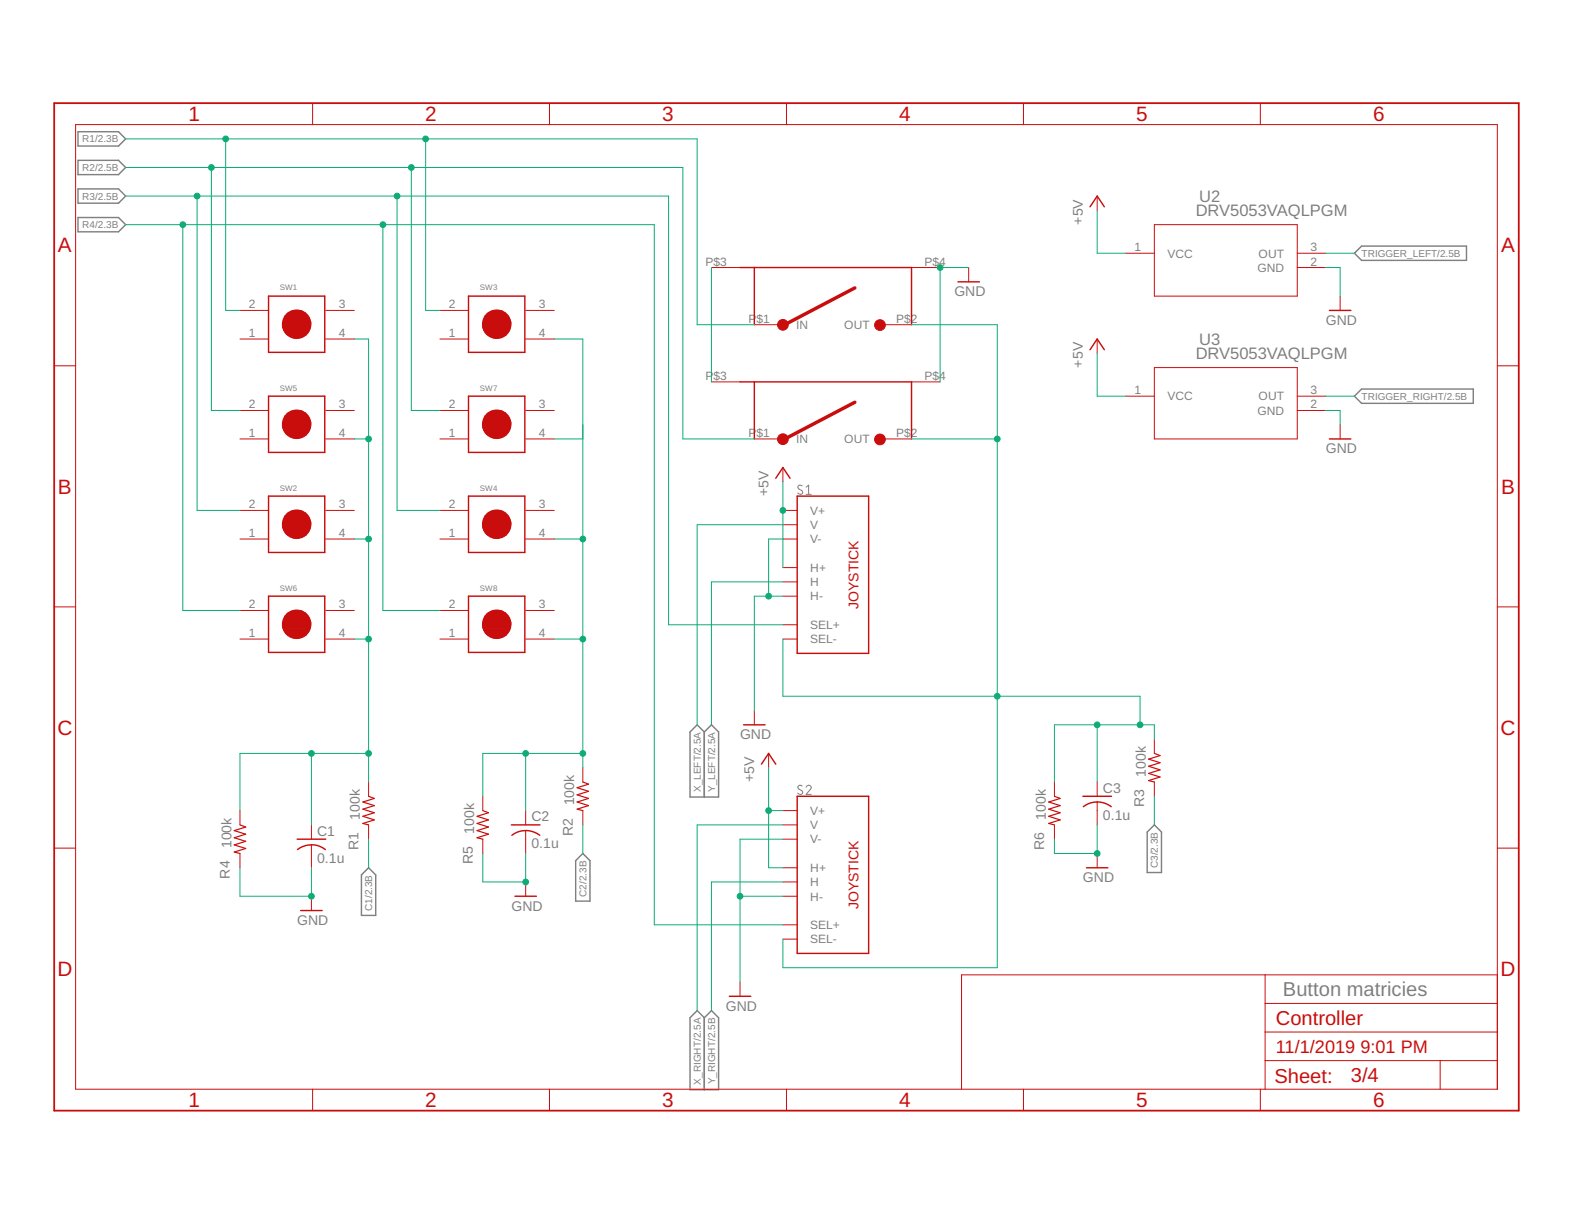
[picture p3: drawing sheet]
<svg xmlns="http://www.w3.org/2000/svg" width="279mm" height="216mm" viewBox="0 0 279 216" stroke-linecap="round" stroke-linejoin="round" font-family="sans-serif">
<path d="M142.6 86.3h-.2a.38 .38 0 0 0-.5 .1 .38 .38 0 0 0 .1 .5l.5 .3a.41 .41 0 0 1 0 .6 .41 .41 0 0 1-.6-.1l-.1-.1M143.3 86.6l.4-.4v1.6M143.3 87.8h.9M142.6 139.7l-.2-.1a.38 .38 0 0 0-.5 .1 .38 .38 0 0 0 .1 .5l.5 .3a.41 .41 0 0 1 0 .6 .41 .41 0 0 1-.6 0l-.1-.2M143.3 139.9a.44 .44 0 0 1 .6-.3 .44 .44 0 0 1 .1 .7l-.7 .9h.9" fill="none" stroke="#808080" stroke-width=".18"/>
<g fill="none" stroke="#808080" stroke-width=".25">
<path d="M13.9 23.4h7.2l1.2 1.3-1.2 1.3h-7.2zM13.9 28.5h7.2l1.2 1.3-1.2 1.2h-7.2zM13.9 33.6h7.2l1.2 1.2-1.2 1.3h-7.2zM13.9 38.7h7.2l1.2 1.2-1.2 1.3h-7.2zM240.7 45l1.3-1.3h18.6v2.6h-18.6zM240.7 70.4l1.3-1.3h19.9v2.6h-19.9zM122.6 130.1l1.3-1.3 1.3 1.3 1.2-1.3 1.3 1.3v11.5h-5.1zM125.2 130.1v11.5M65.5 154.2l1.3 1.3v7.2h-2.6v-7.2zM102.3 152.9l1.3-1.2 1.3 1.2v7.2h-2.6zM205.2 146.6l1.2 1.2v7.2h-2.5v-7.2zM122.6 180.8l1.3-1.2 1.3 1.2 1.2-1.2 1.3 1.2v12.8h-5.1z"/>
<path d="M125.2 180.8v12.8"/>
</g>
<g fill="none" stroke="#c90d0c" stroke-width=".18">
<path d="M55.6 18.3v3.8M97.7 18.3v3.8M139.8 18.3v3.8M181.9 18.3v3.8M224 18.3v3.8M13.4 22.1h252.7v171.4h-252.7zM195 34.8v2.6M205.2 39.9h25.4v12.7h-25.4zM42.7 55.2h5M57.9 55.2h5.1M78.2 55.2h5.1M93.4 55.2h5.1"/>
<path d="M126.4 47.5h5.1M134.1 57.7h5M156.9 57.7h5.1M162 47.5h5.1M172.2 47.5v2.6M200.1 45h5.1M230.6 47.5h5M230.6 45h5M238.2 52.6v2.6M9.6 65h3.8M42.7 60.2h5M42.7 72.9h5"/>
<path d="M42.7 78h5M57.9 60.2h5.1M57.9 72.9h5.1M57.9 78h5.1M78.2 60.2h5.1M78.2 72.9h5.1M78.2 78h5.1M93.4 60.2h5.1M93.4 72.9h5.1M93.4 78h5.1M126.4 67.9h5.1M134.1 78h5"/>
<path d="M156.9 78h5.1M162 67.9h5.1M195 60.2v2.6M200.1 70.4h5.1M205.2 65.3h25.4v12.7h-25.4zM230.6 72.9h5M230.6 70.4h5M238.2 75.5v2.5M266.1 65h3.8M42.7 90.7h5M42.7 95.8h5M57.9 90.7h5.1"/>
<path d="M57.9 95.8h5.1M78.2 90.7h5.1M78.2 95.8h5.1M93.4 90.7h5.1M93.4 95.8h5.1M139.1 90.7h2.6M139.1 95.8h2.6M139.1 93.2h2.6M139.1 83.1v2.5M9.6 107.8h3.8M42.7 108.5h5M42.7 113.6h5"/>
<path d="M57.9 108.5h5.1M57.9 113.6h5.1M78.2 108.5h5.1M78.2 113.6h5.1M93.4 108.5h5.1M93.4 113.6h5.1M139.1 113.6h2.6M139.1 100.9h2.6M139.1 103.4h2.6M139.1 105.9h2.6M139.1 111h2.6M266.1 107.8h3.8"/>
<path d="M65.5 139v2.5M103.6 136.4v2.6M134.1 126.3v2.5M136.6 133.9v2.5M187.4 139v2.5M195 139v2.5M205.2 131.3v2.6M205.2 139v2.5M9.6 150.7h3.8M42.7 144v2.6M42.7 151.7v2.5M55.4 146.6v2.5"/>
<path d="M55.4 150.1v4.1M55.4 159.3v2.5M65.5 146.6v2.5M85.8 141.5v2.5M85.8 149.1v2.6M93.4 144v2.6M93.4 147.6v4.1M93.4 156.7v2.6M103.6 144v2.6M139.1 144h2.6M139.1 146.6h2.6M139.1 149.1h2.6"/>
<path d="M139.1 154.2h2.6M139.1 156.7h2.6M139.1 159.3h2.6M187.4 146.6v2.5M195 142.5v4.1M195 151.7v2.5M266.1 150.7h3.8M131.5 174.5v2.5M139.1 164.3h2.6M139.1 166.9h2.6M224.9 173.2v20.3M224.9 178.3h41.2"/>
<path d="M266.1 173.2h-95.2v20.3M55.6 193.5v3.9M97.7 193.5v3.9M139.8 193.5v3.9M181.9 193.5v3.9M224 193.5v3.9M224.9 188.5h41.2M224.9 183.4h41.2M256 188.5v5"/>
</g>
<path d="M9.6 18.3h260.3v179.1h-260.3z" fill="none" stroke="#c90d0c" stroke-width=".32"/>
<g fill="none" stroke="#c90d0c" stroke-width=".25">
<path d="M193.7 36.7l1.3-1.9 1.3 1.9M47.7 52.6h10v10h-10zM83.3 52.6h10v10h-10zM131.5 47.5h30.5v10.2M134.1 47.5v10.2M170.3 50.1h3.8M236.3 55.2h3.8M47.7 70.4h10v10h-10zM83.3 70.4h10v10h-10zM131.5 67.9h30.5v10.1M134.1 67.9v10.1M193.7 62.1l1.3-1.9 1.3 1.9"/>
<path d="M236.3 78h3.8M47.7 88.2h10v10h-10zM83.3 88.2h10v10h-10zM137.9 85l1.2-1.9 1.3 1.9M141.7 88.2h12.7v27.9h-12.7zM47.7 105.9h10v10h-10zM83.3 105.9h10v10h-10zM132.2 128.8h3.8M135.3 135.8l1.3-1.9 1.3 1.9M52.8 149.1h5.1M55.4 150.1a3.8 3.8 0 0 1 2.4 .9M55.4 150.1a3.9 3.9 0 0 0-2.5 .9"/>
<path d="M90.9 146.6h5.1M91.5 159.3h3.8M93.4 147.6h.6a4.2 4.2 0 0 1 1.9 .8M93.4 147.6a3.9 3.9 0 0 0-2.4 .8M141.7 141.5h12.7v27.9h-12.7zM192.5 141.5h5M192.6 143.3a4 4 0 0 1 4.9 0M193.1 154.2h3.8M53.4 161.8h3.9M129.6 177h3.8"/>
<circle cx="52.7" cy="57.6" r="2.5"/>
<circle cx="88.3" cy="57.6" r="2.5"/>
<circle cx="52.7" cy="75.4" r="2.5"/>
<circle cx="88.3" cy="75.4" r="2.5"/>
<circle cx="52.7" cy="93.2" r="2.5"/>
<circle cx="88.3" cy="93.2" r="2.5"/>
<circle cx="52.7" cy="110.9" r="2.5"/>
<circle cx="88.3" cy="110.9" r="2.5"/>
</g>
<g fill="#c90d0c" stroke="#c90d0c" stroke-width=".18">
<path d="M51.2 56.1h3.6v1.6h-3.6z"/>
<path d="M51.2 55.5h3v.9h-3z"/>
<path d="M54.2 55.7h.2v.6h-.2z"/>
<path d="M54.3 55.9h.3v.3h-.3z"/>
<path d="M51.6 55.4h2.3v.2h-2.3z"/>
<path d="M51.9 55.3h1.5v.2h-1.5z"/>
<path d="M51.7 55.3h.3v.2h-.3z"/>
<path d="M52.4 55.2h.9v.2h-.9z"/>
<path d="M52.2 55.2l.2 .1z"/>
<path d="M53.4 55.2h.3v.3h-.3z"/>
<path d="M51 55.7h.4v2.2h-.4z"/>
<path d="M50.2 57.6h4.9v.7h-4.9z"/>
<path d="M51.1 58.3h3.3v1.2h-3.3z"/>
<path d="M54.4 58.2h.3v1h-.3z"/>
<path d="M54.6 58.2h.3v.5h-.3z"/>
<path d="M54.9 58.3l.1 .2z"/>
<path d="M54.2 58.7h.6v.3h-.6z"/>
<path d="M54.3 59.2l.3 .1z"/>
<path d="M51.3 59.4h2.9v.2h-2.9z"/>
<path d="M51.7 59.5h2.3v.3h-2.3z"/>
<path d="M51.9 59.7h1.6v.2h-1.6z"/>
<path d="M51.2 59.4l.2 .1z"/>
<path d="M51.3 59.5h.1v.1h-.1z"/>
<path d="M51.5 59.5h.4v.3h-.4z"/>
<path d="M51.8 59.8h.1z"/>
<path d="M51.8 59.8l.1 .1z"/>
<path d="M52.2 59.9l1.1 .1z"/>
<path d="M53.4 59.8h.3z"/>
<path d="M53.4 59.8l.2 .1z"/>
<path d="M53.9 59.6h.2v.1h-.2z"/>
<path d="M50.7 58.3h.4v.7h-.4z"/>
<path d="M50.4 58.3h.9v.3h-.9z"/>
<path d="M50.6 58.6h.1v.2h-.1z"/>
<path d="M50.5 58.7h.3z"/>
<path d="M50.5 58.6h.2v.2h-.2z"/>
<path d="M50.9 58.9h.3v.5h-.3z"/>
<path d="M50.7 58.8h.4v.4h-.4z"/>
<path d="M54.5 57.1h.7v.5h-.7z"/>
<path d="M54.5 56.4h.4v.6h-.4z"/>
<path d="M54.7 56.7h.3v.7h-.3z"/>
<path d="M50.9 55.9v1.7z"/>
<path d="M50.9 55.9h.5v1.9h-.5z"/>
<path d="M50.6 56.1h.6v1.5h-.6z"/>
<path d="M50.5 56.8h.2v1h-.2z"/>
<path d="M50.4 56.9l.1 .8z"/>
<path d="M50.3 57.1h.2v.7h-.2z"/>
<path d="M50.6 56.4v.6z"/>
<path d="M50.5 56.5l.1 .5z"/>
<path d="M51.5 55.5h.2v.1h-.2z"/>
<path d="M52.1 59.9h1v.1h-1z"/>
<path d="M53.4 59.7h.3v.2h-.3z"/>
<path d="M51.2 91.7h3.6v1.5h-3.6z"/>
<path d="M51.2 91.1h3v.8h-3z"/>
<path d="M54.2 91.2h.2v.6h-.2z"/>
<path d="M54.3 91.5h.3v.3h-.3z"/>
<path d="M51.6 91h2.3v.2h-2.3z"/>
<path d="M51.9 90.8h1.5v.2h-1.5z"/>
<path d="M51.7 90.8h.3v.2h-.3z"/>
<path d="M52.4 90.8h.9v.1h-.9z"/>
<path d="M52.2 90.8h.2z"/>
<path d="M53.4 90.8h.3v.3h-.3z"/>
<path d="M51 91.3h.4v2.1h-.4z"/>
<path d="M50.2 93.1h4.9v.8h-4.9z"/>
<path d="M51.1 93.9h3.3v1.2h-3.3z"/>
<path d="M54.4 93.7h.3v1h-.3z"/>
<path d="M54.6 93.7h.3v.6h-.3z"/>
<path d="M54.9 93.9l.1 .1z"/>
<path d="M54.2 94.3h.6v.2h-.6z"/>
<path d="M54.3 94.7l.3 .1z"/>
<path d="M51.3 95h2.9v.2h-2.9z"/>
<path d="M51.7 95.1h2.3v.2h-2.3z"/>
<path d="M51.9 95.3h1.6v.2h-1.6z"/>
<path d="M51.2 95l.2 .1z"/>
<path d="M51.3 95h.1v.1h-.1z"/>
<path d="M51.5 95.1h.4v.3h-.4z"/>
<path d="M51.8 95.3l.1 .1z"/>
<path d="M51.8 95.4h.1z"/>
<path d="M52.2 95.4l1.1 .1z"/>
<path d="M53.4 95.3l.3 .1z"/>
<path d="M53.4 95.4h.2z"/>
<path d="M53.9 95.1h.2v.1h-.2z"/>
<path d="M50.7 93.9h.4v.7h-.4z"/>
<path d="M50.4 93.8h.9v.4h-.9z"/>
<path d="M50.6 94.2h.1v.2h-.1z"/>
<path d="M50.5 94.2h.3z"/>
<path d="M50.5 94.1h.2v.2h-.2z"/>
<path d="M50.9 94.4h.3v.6h-.3z"/>
<path d="M50.7 94.4h.4v.3h-.4z"/>
<path d="M54.5 92.7h.7v.5h-.7z"/>
<path d="M54.5 91.9h.4v.6h-.4z"/>
<path d="M54.7 92.3h.3v.7h-.3z"/>
<path d="M50.9 91.5v1.7z"/>
<path d="M50.9 91.5h.5v1.8h-.5z"/>
<path d="M50.6 91.7h.6v1.5h-.6z"/>
<path d="M50.5 92.3h.2v1h-.2z"/>
<path d="M50.4 92.4l.1 .8z"/>
<path d="M50.3 92.6h.2v.8h-.2z"/>
<path d="M50.6 91.9v.7z"/>
<path d="M50.5 92.1l.1 .4z"/>
<path d="M51.5 91h.2v.2h-.2z"/>
<path d="M52.1 95.4h1v.2h-1z"/>
<path d="M53.4 95.3h.3v.1h-.3z"/>
<path d="M86.8 56.1h3.5v1.6h-3.5z"/>
<path d="M86.8 55.5h3v.9h-3z"/>
<path d="M89.7 55.7h.2v.6h-.2z"/>
<path d="M89.8 55.9h.3v.3h-.3z"/>
<path d="M87.2 55.4h2.3v.2h-2.3z"/>
<path d="M87.5 55.3h1.4v.2h-1.4z"/>
<path d="M87.3 55.3h.3v.2h-.3z"/>
<path d="M88 55.2h.8v.2h-.8z"/>
<path d="M87.8 55.2l.2 .1z"/>
<path d="M88.9 55.2h.4v.3h-.4z"/>
<path d="M86.6 55.7h.3v2.2h-.3z"/>
<path d="M85.8 57.6h4.9v.7h-4.9z"/>
<path d="M86.7 58.3h3.3v1.2h-3.3z"/>
<path d="M89.9 58.2h.3v1h-.3z"/>
<path d="M90.1 58.2h.4v.5h-.4z"/>
<path d="M90.5 58.3l.1 .2z"/>
<path d="M89.7 58.7h.7v.3h-.7z"/>
<path d="M89.8 59.2l.3 .1z"/>
<path d="M86.9 59.4h2.8v.2h-2.8z"/>
<path d="M87.3 59.5h2.2v.3h-2.2z"/>
<path d="M87.5 59.7h1.5v.2h-1.5z"/>
<path d="M86.8 59.4l.2 .1z"/>
<path d="M86.8 59.5h.2v.1h-.2z"/>
<path d="M87 59.5h.4v.3h-.4z"/>
<path d="M87.3 59.8h.2z"/>
<path d="M87.4 59.8l.1 .1z"/>
<path d="M87.8 59.9l1.1 .1z"/>
<path d="M89 59.8h.3z"/>
<path d="M88.9 59.8l.2 .1z"/>
<path d="M89.5 59.6h.1v.1h-.1z"/>
<path d="M86.2 58.3h.5v.7h-.5z"/>
<path d="M86 58.3h.9v.3h-.9z"/>
<path d="M86.2 58.6h.1v.2h-.1z"/>
<path d="M86 58.7h.3z"/>
<path d="M86 58.6h.3v.2h-.3z"/>
<path d="M86.4 58.9h.4v.5h-.4z"/>
<path d="M86.2 58.8h.5v.4h-.5z"/>
<path d="M90.1 57.1h.7v.5h-.7z"/>
<path d="M90.1 56.4h.4v.6h-.4z"/>
<path d="M90.2 56.7h.4v.7h-.4z"/>
<path d="M86.4 55.9l.1 1.7z"/>
<path d="M86.4 55.9h.6v1.9h-.6z"/>
<path d="M86.2 56.1h.5v1.5h-.5z"/>
<path d="M86 56.8h.3v1h-.3z"/>
<path d="M85.9 56.9l.1 .8z"/>
<path d="M85.9 57.1h.2v.7h-.2z"/>
<path d="M86.1 56.4l.1 .6z"/>
<path d="M86.1 56.5v.5z"/>
<path d="M87.1 55.5h.2v.1h-.2z"/>
<path d="M87.7 59.9h1v.1h-1z"/>
<path d="M89 59.7h.3v.2h-.3z"/>
<path d="M86.8 91.7h3.5v1.5h-3.5z"/>
<path d="M86.8 91.1h3v.8h-3z"/>
<path d="M89.7 91.2h.2v.6h-.2z"/>
<path d="M89.8 91.5h.3v.3h-.3z"/>
<path d="M87.2 91h2.3v.2h-2.3z"/>
<path d="M87.5 90.8h1.4v.2h-1.4z"/>
<path d="M87.3 90.8h.3v.2h-.3z"/>
<path d="M88 90.8h.8v.1h-.8z"/>
<path d="M87.8 90.8h.2z"/>
<path d="M88.9 90.8h.4v.3h-.4z"/>
<path d="M86.6 91.3h.3v2.1h-.3z"/>
<path d="M85.8 93.1h4.9v.8h-4.9z"/>
<path d="M86.7 93.9h3.3v1.2h-3.3z"/>
<path d="M89.9 93.7h.3v1h-.3z"/>
<path d="M90.1 93.7h.4v.6h-.4z"/>
<path d="M90.5 93.9l.1 .1z"/>
<path d="M89.7 94.3h.7v.2h-.7z"/>
<path d="M89.8 94.7l.3 .1z"/>
<path d="M86.9 95h2.8v.2h-2.8z"/>
<path d="M87.3 95.1h2.2v.2h-2.2z"/>
<path d="M87.5 95.3h1.5v.2h-1.5z"/>
<path d="M86.8 95l.2 .1z"/>
<path d="M86.8 95h.2v.1h-.2z"/>
<path d="M87 95.1h.4v.3h-.4z"/>
<path d="M87.3 95.3l.2 .1z"/>
<path d="M87.4 95.4h.1z"/>
<path d="M87.8 95.4l1.1 .1z"/>
<path d="M89 95.3l.3 .1z"/>
<path d="M88.9 95.4h.2z"/>
<path d="M89.5 95.1h.1v.1h-.1z"/>
<path d="M86.2 93.9h.5v.7h-.5z"/>
<path d="M86 93.8h.9v.4h-.9z"/>
<path d="M86.2 94.2h.1v.2h-.1z"/>
<path d="M86 94.2h.3z"/>
<path d="M86 94.1h.3v.2h-.3z"/>
<path d="M86.4 94.4h.4v.6h-.4z"/>
<path d="M86.2 94.4h.5v.3h-.5z"/>
<path d="M90.1 92.7h.7v.5h-.7z"/>
<path d="M90.1 91.9h.4v.6h-.4z"/>
<path d="M90.2 92.3h.4v.7h-.4z"/>
<path d="M86.4 91.5l.1 1.7z"/>
<path d="M86.4 91.5h.6v1.8h-.6z"/>
<path d="M86.2 91.7h.5v1.5h-.5z"/>
<path d="M86 92.3h.3v1h-.3z"/>
<path d="M85.9 92.4l.1 .8z"/>
<path d="M85.9 92.6h.2v.8h-.2z"/>
<path d="M86.1 91.9l.1 .7z"/>
<path d="M86.1 92.1v.4z"/>
<path d="M87.1 91h.2v.2h-.2z"/>
<path d="M87.7 95.4h1v.2h-1z"/>
<path d="M89 95.3h.3v.1h-.3z"/>
<path d="M51.2 73.9h3.6v1.6h-3.6z"/>
<path d="M51.2 73.3h3v.8h-3z"/>
<path d="M54.2 73.4h.2v.6h-.2z"/>
<path d="M54.3 73.7h.3v.3h-.3z"/>
<path d="M51.6 73.2h2.3v.2h-2.3z"/>
<path d="M51.9 73.1h1.5v.1h-1.5z"/>
<path d="M51.7 73.1h.3v.1h-.3z"/>
<path d="M52.4 73h.9v.2h-.9z"/>
<path d="M52.2 73l.2 .1z"/>
<path d="M53.4 73h.3v.3h-.3z"/>
<path d="M51 73.5h.4v2.1h-.4z"/>
<path d="M50.2 75.4h4.9v.7h-4.9z"/>
<path d="M51.1 76.1h3.3v1.2h-3.3z"/>
<path d="M54.4 75.9h.3v1.1h-.3z"/>
<path d="M54.6 76h.3v.5h-.3z"/>
<path d="M54.9 76.1l.1 .1z"/>
<path d="M54.2 76.5h.6v.3h-.6z"/>
<path d="M54.3 76.9l.3 .1z"/>
<path d="M51.3 77.2h2.9v.2h-2.9z"/>
<path d="M51.7 77.3h2.3v.3h-2.3z"/>
<path d="M51.9 77.5h1.6v.2h-1.6z"/>
<path d="M51.2 77.2l.2 .1z"/>
<path d="M51.3 77.2h.1v.2h-.1z"/>
<path d="M51.5 77.3h.4v.3h-.4z"/>
<path d="M51.8 77.5l.1 .1z"/>
<path d="M51.8 77.6l.1 .1z"/>
<path d="M52.2 77.7l1.1 .1z"/>
<path d="M53.4 77.6h.3z"/>
<path d="M53.4 77.6h.2z"/>
<path d="M53.9 77.3h.2v.2h-.2z"/>
<path d="M50.7 76.1h.4v.7h-.4z"/>
<path d="M50.4 76h.9v.4h-.9z"/>
<path d="M50.6 76.4h.1v.2h-.1z"/>
<path d="M50.5 76.4l.3 .1z"/>
<path d="M50.5 76.3h.2v.3h-.2z"/>
<path d="M50.9 76.7h.3v.5h-.3z"/>
<path d="M50.7 76.6h.4v.3h-.4z"/>
<path d="M54.5 74.9h.7v.5h-.7z"/>
<path d="M54.5 74.1h.4v.6h-.4z"/>
<path d="M54.7 74.5h.3v.7h-.3z"/>
<path d="M50.9 73.7v1.7z"/>
<path d="M50.9 73.7h.5v1.9h-.5z"/>
<path d="M50.6 73.9h.6v1.5h-.6z"/>
<path d="M50.5 74.5h.2v1.1h-.2z"/>
<path d="M50.4 74.7l.1 .8z"/>
<path d="M50.3 74.9h.2v.7h-.2z"/>
<path d="M50.6 74.2v.6z"/>
<path d="M50.5 74.3l.1 .4z"/>
<path d="M51.5 73.2h.2v.2h-.2z"/>
<path d="M52.1 77.7h1v.1h-1z"/>
<path d="M53.4 77.5h.3v.2h-.3z"/>
<path d="M51.2 109.4h3.6v1.6h-3.6z"/>
<path d="M51.2 108.8h3v.9h-3z"/>
<path d="M54.2 109h.2v.6h-.2z"/>
<path d="M54.3 109.2h.3v.3h-.3z"/>
<path d="M51.6 108.7h2.3v.2h-2.3z"/>
<path d="M51.9 108.6h1.5v.2h-1.5z"/>
<path d="M51.7 108.6h.3v.2h-.3z"/>
<path d="M52.4 108.5h.9v.2h-.9z"/>
<path d="M52.2 108.5l.2 .1z"/>
<path d="M53.4 108.6h.3v.3h-.3z"/>
<path d="M51 109h.4v2.2h-.4z"/>
<path d="M50.2 110.9h4.9v.7h-4.9z"/>
<path d="M51.1 111.6h3.3v1.3h-3.3z"/>
<path d="M54.4 111.5h.3v1h-.3z"/>
<path d="M54.6 111.5h.3v.6h-.3z"/>
<path d="M54.9 111.6l.1 .2z"/>
<path d="M54.2 112.1h.6v.2h-.6z"/>
<path d="M54.3 112.5l.3 .1z"/>
<path d="M51.3 112.7h2.9v.2h-2.9z"/>
<path d="M51.7 112.8h2.3v.3h-2.3z"/>
<path d="M51.9 113.1h1.6v.2h-1.6z"/>
<path d="M51.2 112.8l.2 .1z"/>
<path d="M51.3 112.8h.1v.1h-.1z"/>
<path d="M51.5 112.9h.4v.2h-.4z"/>
<path d="M51.8 113.1l.1 .1z"/>
<path d="M52.2 113.2l1.1 .1z"/>
<path d="M53.4 113.1l.3 .1z"/>
<path d="M53.4 113.2h.2z"/>
<path d="M53.9 112.9h.2v.1h-.2z"/>
<path d="M50.7 111.7h.4v.6h-.4z"/>
<path d="M50.4 111.6h.9v.4h-.9z"/>
<path d="M50.6 112h.1v.2h-.1z"/>
<path d="M50.5 112h.3z"/>
<path d="M50.5 111.9h.2v.2h-.2z"/>
<path d="M50.9 112.2h.3v.5h-.3z"/>
<path d="M50.7 112.2h.4v.3h-.4z"/>
<path d="M54.5 110.5h.7v.5h-.7z"/>
<path d="M54.5 109.7h.4v.6h-.4z"/>
<path d="M54.7 110h.3v.8h-.3z"/>
<path d="M50.9 109.3v1.7z"/>
<path d="M50.9 109.3h.5v1.8h-.5z"/>
<path d="M50.6 109.5h.6v1.4h-.6z"/>
<path d="M50.5 110.1h.2v1h-.2z"/>
<path d="M50.4 110.2l.1 .8z"/>
<path d="M50.3 110.4h.2v.7h-.2z"/>
<path d="M50.6 109.7v.7z"/>
<path d="M50.5 109.9l.1 .4z"/>
<path d="M51.5 108.8h.2v.1h-.2z"/>
<path d="M52.1 113.2h1v.2h-1z"/>
<path d="M53.4 113.1h.3v.1h-.3z"/>
<path d="M86.8 73.9h3.5v1.6h-3.5z"/>
<path d="M86.8 73.3h3v.8h-3z"/>
<path d="M89.7 73.4h.2v.6h-.2z"/>
<path d="M89.8 73.7h.3v.3h-.3z"/>
<path d="M87.2 73.2h2.3v.2h-2.3z"/>
<path d="M87.5 73.1h1.4v.1h-1.4z"/>
<path d="M87.3 73.1h.3v.1h-.3z"/>
<path d="M88 73h.8v.2h-.8z"/>
<path d="M87.8 73l.2 .1z"/>
<path d="M88.9 73h.4v.3h-.4z"/>
<path d="M86.6 73.5h.3v2.1h-.3z"/>
<path d="M85.8 75.4h4.9v.7h-4.9z"/>
<path d="M86.7 76.1h3.3v1.2h-3.3z"/>
<path d="M89.9 75.9h.3v1.1h-.3z"/>
<path d="M90.1 76h.4v.5h-.4z"/>
<path d="M90.5 76.1l.1 .1z"/>
<path d="M89.7 76.5h.7v.3h-.7z"/>
<path d="M89.8 76.9l.3 .1z"/>
<path d="M86.9 77.2h2.8v.2h-2.8z"/>
<path d="M87.3 77.3h2.2v.3h-2.2z"/>
<path d="M87.5 77.5h1.5v.2h-1.5z"/>
<path d="M86.8 77.2l.2 .1z"/>
<path d="M86.8 77.2h.2v.2h-.2z"/>
<path d="M87 77.3h.4v.3h-.4z"/>
<path d="M87.3 77.5l.2 .1z"/>
<path d="M87.4 77.6l.1 .1z"/>
<path d="M87.8 77.7l1.1 .1z"/>
<path d="M89 77.6h.3z"/>
<path d="M88.9 77.6h.2z"/>
<path d="M89.5 77.3h.1v.2h-.1z"/>
<path d="M86.2 76.1h.5v.7h-.5z"/>
<path d="M86 76h.9v.4h-.9z"/>
<path d="M86.2 76.4h.1v.2h-.1z"/>
<path d="M86 76.4l.3 .1z"/>
<path d="M86 76.3h.3v.3h-.3z"/>
<path d="M86.4 76.7h.4v.5h-.4z"/>
<path d="M86.2 76.6h.5v.3h-.5z"/>
<path d="M90.1 74.9h.7v.5h-.7z"/>
<path d="M90.1 74.1h.4v.6h-.4z"/>
<path d="M90.2 74.5h.4v.7h-.4z"/>
<path d="M86.4 73.7l.1 1.7z"/>
<path d="M86.4 73.7h.6v1.9h-.6z"/>
<path d="M86.2 73.9h.5v1.5h-.5z"/>
<path d="M86 74.5h.3v1.1h-.3z"/>
<path d="M85.9 74.7l.1 .8z"/>
<path d="M85.9 74.9h.2v.7h-.2z"/>
<path d="M86.1 74.2l.1 .6z"/>
<path d="M86.1 74.3v.4z"/>
<path d="M87.1 73.2h.2v.2h-.2z"/>
<path d="M87.7 77.7h1v.1h-1z"/>
<path d="M89 77.5h.3v.2h-.3z"/>
<path d="M86.8 109.4h3.5v1.6h-3.5z"/>
<path d="M86.8 108.8h3v.9h-3z"/>
<path d="M89.7 109h.2v.6h-.2z"/>
<path d="M89.8 109.2h.3v.3h-.3z"/>
<path d="M87.2 108.7h2.3v.2h-2.3z"/>
<path d="M87.5 108.6h1.4v.2h-1.4z"/>
<path d="M87.3 108.6h.3v.2h-.3z"/>
<path d="M88 108.5h.8v.2h-.8z"/>
<path d="M87.8 108.5l.2 .1z"/>
<path d="M88.9 108.6h.4v.3h-.4z"/>
<path d="M86.6 109h.3v2.2h-.3z"/>
<path d="M85.8 110.9h4.9v.7h-4.9z"/>
<path d="M86.7 111.6h3.3v1.3h-3.3z"/>
<path d="M89.9 111.5h.3v1h-.3z"/>
<path d="M90.1 111.5h.4v.6h-.4z"/>
<path d="M90.5 111.6l.1 .2z"/>
<path d="M89.7 112.1h.7v.2h-.7z"/>
<path d="M89.8 112.5l.3 .1z"/>
<path d="M86.9 112.7h2.8v.2h-2.8z"/>
<path d="M87.3 112.8h2.2v.3h-2.2z"/>
<path d="M87.5 113.1h1.5v.2h-1.5z"/>
<path d="M86.8 112.8l.2 .1z"/>
<path d="M86.8 112.8h.2v.1h-.2z"/>
<path d="M87 112.9h.4v.2h-.4z"/>
<path d="M87.3 113.1l.2 .1z"/>
<path d="M87.4 113.1l.1 .1z"/>
<path d="M87.8 113.2l1.1 .1z"/>
<path d="M89 113.1l.3 .1z"/>
<path d="M88.9 113.2h.2z"/>
<path d="M89.5 112.9h.1v.1h-.1z"/>
<path d="M86.2 111.7h.5v.6h-.5z"/>
<path d="M86 111.6h.9v.4h-.9z"/>
<path d="M86.2 112h.1v.2h-.1z"/>
<path d="M86 112h.3z"/>
<path d="M86 111.9h.3v.2h-.3z"/>
<path d="M86.4 112.2h.4v.5h-.4z"/>
<path d="M86.2 112.2h.5v.3h-.5z"/>
<path d="M90.1 110.5h.7v.5h-.7z"/>
<path d="M90.1 109.7h.4v.6h-.4z"/>
<path d="M90.2 110h.4v.8h-.4z"/>
<path d="M86.4 109.3l.1 1.7z"/>
<path d="M86.4 109.3h.6v1.8h-.6z"/>
<path d="M86.2 109.5h.5v1.4h-.5z"/>
<path d="M86 110.1h.3v1h-.3z"/>
<path d="M85.9 110.2l.1 .8z"/>
<path d="M85.9 110.4h.2v.7h-.2z"/>
<path d="M86.1 109.7l.1 .7z"/>
<path d="M86.1 109.9v.4z"/>
<path d="M87.1 108.8h.2v.1h-.2z"/>
<path d="M87.7 113.2h1v.2h-1z"/>
<path d="M89 113.1h.3v.1h-.3z"/>
</g>
<g fill="#c90d0c" stroke="#c90d0c" stroke-width=".18">
<circle cx="139.1" cy="57.7" r=".95"/>
<circle cx="156.4" cy="57.8" r=".95"/>
<circle cx="139.1" cy="78" r=".95"/>
<circle cx="156.4" cy="78.1" r=".95"/>
</g>
<path d="M151.9 51.2l-12.5 6.5M151.9 71.5l-12.5 6.5" fill="none" stroke="#c90d0c" stroke-width=".61"/>
<path d="M103.6 139l1 .3-2 .7 2 .6-2 .6 2 .7-2 .6 2 .7-2 .6 1 .2M205.2 133.9l1 .4-2 .6 2 .6-2 .7 2 .6-2 .6 2 .7-2 .6 1 .3M42.7 146.6l1 .4-2.1 .6 2.1 .6-2.1 .7 2.1 .6-2.1 .6 2.1 .7-2.1 .6 1.1 .3M65.5 141.5l1 .4-2 .6 2 .7-2 .6 2 .6-2 .7 2 .6-2 .6 1 .3M85.8 144l1 .4-2 .7 2 .6-2 .6 2 .7-2 .6 2 .6-2 .7 1 .2M187.4 141.5l1 .4-2 .6 2 .7-2 .6 2 .6-2 .7 2 .6-2 .6 1 .3" fill="none" stroke="#c90d0c" stroke-width=".21"/>
<g fill="none" stroke="#0dab76" stroke-width=".18">
<path d="M22.3 24.7h101.6v33h10.2M22.3 29.8h99.1v48.2h12.7M22.3 34.8h96.5v76.2h20.3M22.3 39.9h94v124.4h22.8M32.5 39.9v68.6h10.2M35 34.8v55.9h7.7M37.6 29.8v43.1h5.1M40.1 24.7v30.5h2.6M68.1 39.9v68.6h10.1M70.6 34.8v55.9h7.6M73.1 29.8v43.1h5.1M75.6 24.7v30.5h2.6"/>
<path d="M195 37.4v7.6h5.1M126.4 47.5v20.4M162 57.7h15.2v114.3h-38.1v-5.1M172.2 47.5h-5.1v20.4M235.6 45h5.1M235.6 47.5h2.6v5.1M63 78h2.5M63 60.2h2.5v78.8M98.5 78h5.1M98.5 60.2h5.1v76.2M162 78h15.2M195 62.8v7.6h5.1"/>
<path d="M235.6 70.4h5.1M235.6 72.9h2.6v2.6M63 95.8h2.5M98.5 95.8h5.1M139.1 85.6v15.3M139.1 95.8h-2.5v10.1M139.1 93.2h-15.2v35.6M63 113.6h2.5M98.5 113.6h5.1M139.1 113.6v10.1h63.5v5.1M139.1 105.9h-5v20.4M139.1 103.4h-12.7v25.4"/>
<path d="M55.4 133.9v12.7M65.5 133.9h-22.8v10.1M93.4 133.9v10.1M103.6 133.9h-17.8v7.6M136.6 136.4v17.8h2.5M195 128.8v10.2M205.2 131.3v-2.5h-17.8v10.2M42.7 154.2v5.1h12.7v-5.1M65.5 149.1v5.1M85.8 151.7v5h7.6v-5M103.6 146.6v5.1M131.5 159.3h7.6"/>
<path d="M136.6 144h2.5M139.1 149.1h-7.6v25.4M139.1 156.7h-12.7v22.9M139.1 146.6h-15.2v33M195 146.6v5.1h-7.6v-2.6M205.2 141.5v5.1"/>
</g>
<g fill="#0dab76" stroke="#0dab76" stroke-width=".18">
<circle cx="139.1" cy="90.7" r=".51"/>
<circle cx="136.6" cy="144" r=".51"/>
<circle cx="131.5" cy="159.3" r=".51"/>
<circle cx="136.6" cy="105.9" r=".51"/>
<circle cx="55.4" cy="159.3" r=".51"/>
<circle cx="93.4" cy="156.7" r=".51"/>
<circle cx="195" cy="151.7" r=".51"/>
<circle cx="167.1" cy="47.5" r=".51"/>
<circle cx="40.1" cy="24.7" r=".51"/>
<circle cx="75.6" cy="24.7" r=".51"/>
<circle cx="37.6" cy="29.8" r=".51"/>
<circle cx="73.1" cy="29.8" r=".51"/>
<circle cx="35" cy="34.8" r=".51"/>
<circle cx="70.6" cy="34.8" r=".51"/>
<circle cx="65.5" cy="78" r=".51"/>
<circle cx="65.5" cy="95.8" r=".51"/>
<circle cx="65.5" cy="133.9" r=".51"/>
<circle cx="65.5" cy="113.6" r=".51"/>
<circle cx="55.4" cy="133.9" r=".51"/>
<circle cx="177.2" cy="78" r=".51"/>
<circle cx="177.2" cy="123.7" r=".51"/>
<circle cx="202.6" cy="128.8" r=".51"/>
<circle cx="195" cy="128.8" r=".51"/>
<circle cx="103.6" cy="95.8" r=".51"/>
<circle cx="103.6" cy="133.9" r=".51"/>
<circle cx="103.6" cy="113.6" r=".51"/>
<circle cx="93.4" cy="133.9" r=".51"/>
<circle cx="32.5" cy="39.9" r=".51"/>
<circle cx="68.1" cy="39.9" r=".51"/>
</g>
<g font-size="3.7" fill="#c90d0c">
<text x="33.5" y="21.5">1</text>
<text x="75.6" y="21.5">2</text>
<text x="117.7" y="21.5">3</text>
<text x="159.8" y="21.5">4</text>
<text x="201.9" y="21.5">5</text>
<text x="244.1" y="21.5">6</text>
<text x="10.3" y="44.9">A</text>
<text x="266.8" y="44.9">A</text>
<text x="10.3" y="87.7">B</text>
<text x="266.8" y="87.7">B</text>
<text x="10.2" y="130.6">C</text>
<text x="266.7" y="130.6">C</text>
<text x="10.2" y="173.4">D</text>
<text x="266.7" y="173.4">D</text>
<text x="33.5" y="196.7">1</text>
<text x="75.6" y="196.7">2</text>
<text x="117.7" y="196.7">3</text>
<text x="159.8" y="196.7">4</text>
<text x="201.9" y="196.7">5</text>
<text x="244.1" y="196.7">6</text>
</g>
<text font-size="3.6" fill="#808080" x="228" y="177">Button matricies</text>
<g font-size="3.6" fill="#c90d0c">
<text x="226.8" y="182.1">Controller</text>
<text x="226.5" y="192.4">Sheet:</text>
<text x="240.1" y="192.3">3/4</text>
</g>
<g font-size="3.2" fill="#c90d0c">
<text x="226.8" y="187.2">11/1/2019</text>
<text x="241.8" y="187.2">9:01 PM</text>
</g>
<g font-size="2.9" fill="#808080">
<text x="213.2" y="35.9">U2</text>
<text x="212.5" y="38.4">DRV5053VAQLPGM</text>
<text x="212.5" y="63.8">DRV5053VAQLPGM</text>
<text x="213.2" y="61.3">U3</text>
</g>
<g font-size="2.5" fill="#808080">
<text x="192.5" y="39.9" transform="rotate(-90 192.5 39.9)">+5V</text>
<text x="169.6" y="52.6">GND</text>
<text x="235.7" y="57.7">GND</text>
<text x="192.5" y="65.3" transform="rotate(-90 192.5 65.3)">+5V</text>
<text x="235.7" y="80.5">GND</text>
<text x="136.6" y="88.2" transform="rotate(-90 136.6 88.2)">+5V</text>
<text x="131.5" y="131.3">GND</text>
<text x="102.1" y="143.1" transform="rotate(-90 102.1 143.1)">100k</text>
<text x="134.1" y="139" transform="rotate(-90 134.1 139)">+5V</text>
<text x="196" y="140.9">C3</text>
<text x="203.4" y="143.4" transform="rotate(-90 203.4 143.4)">R3</text>
<text x="203.7" y="138" transform="rotate(-90 203.7 138)">100k</text>
<text x="56.4" y="148.5">C1</text>
<text x="64" y="145.7" transform="rotate(-90 64 145.7)">100k</text>
<text x="84.3" y="148.2" transform="rotate(-90 84.3 148.2)">100k</text>
<text x="94.5" y="145.9">C2</text>
<text x="101.8" y="148.5" transform="rotate(-90 101.8 148.5)">R2</text>
<text x="185.9" y="145.7" transform="rotate(-90 185.9 145.7)">100k</text>
<text x="196" y="145.7">0.1u</text>
<text x="41.1" y="150.7" transform="rotate(-90 41.1 150.7)">100k</text>
<text x="56.4" y="153.3">0.1u</text>
<text x="63.7" y="151" transform="rotate(-90 63.7 151)">R1</text>
<text x="84" y="153.6" transform="rotate(-90 84 153.6)">R5</text>
<text x="94.5" y="150.8">0.1u</text>
<text x="185.6" y="151" transform="rotate(-90 185.6 151)">R6</text>
<text x="40.8" y="156.1" transform="rotate(-90 40.8 156.1)">R4</text>
<text x="90.9" y="161.8">GND</text>
<text x="192.5" y="156.7">GND</text>
<text x="52.8" y="164.3">GND</text>
<text x="129" y="179.6">GND</text>
</g>
<g font-size="2.5" fill="#c90d0c">
<text x="152.6" y="108.2" transform="rotate(-90 152.6 108.2)">JOYSTICK</text>
<text x="152.6" y="161.6" transform="rotate(-90 152.6 161.6)">JOYSTICK</text>
</g>
<g font-size="2.1" fill="#808080">
<text x="125.4" y="47.2">P$3</text>
<text x="164.3" y="47.2">P$4</text>
<text x="201.7" y="44.6">1</text>
<text x="207.5" y="45.8">VCC</text>
<text x="223.7" y="45.8">OUT</text>
<text x="232.9" y="47.2">2</text>
<text x="232.9" y="44.6">3</text>
<text x="223.5" y="48.3">GND</text>
<text x="44.2" y="54.8">2</text>
<text x="44.2" y="59.9">1</text>
<text x="60.2" y="54.8">3</text>
<text x="60.2" y="59.9">4</text>
<text x="79.8" y="54.8">2</text>
<text x="79.8" y="59.9">1</text>
<text x="95.8" y="54.8">3</text>
<text x="95.8" y="59.9">4</text>
<text x="133" y="57.3">P</text>
<text x="134.4" y="57.3">$1</text>
<text x="141.5" y="58.5">IN</text>
<text x="150.1" y="58.5">OUT</text>
<text x="159.3" y="57.3">P$2</text>
<text x="125.4" y="67.5">P</text>
<text x="126.8" y="67.5">$3</text>
<text x="164.3" y="67.5">P$4</text>
<text x="201.7" y="70">1</text>
<text x="207.5" y="71.2">VCC</text>
<text x="223.7" y="71.2">OUT</text>
<text x="232.9" y="70">3</text>
<text x="44.2" y="72.6">2</text>
<text x="44.2" y="77.7">1</text>
<text x="60.2" y="72.6">3</text>
<text x="60.2" y="77.7">4</text>
<text x="79.8" y="72.6">2</text>
<text x="79.8" y="77.7">1</text>
<text x="95.8" y="72.6">3</text>
<text x="95.8" y="77.7">4</text>
<text x="133" y="77.7">P</text>
<text x="134.4" y="77.7">$1</text>
<text x="159.3" y="77.7">P$2</text>
<text x="223.5" y="73.7">GND</text>
<text x="232.9" y="72.6">2</text>
<text x="141.5" y="78.8">IN</text>
<text x="150.1" y="78.8">OUT</text>
<text x="44.2" y="90.3">2</text>
<text x="44.2" y="95.4">1</text>
<text x="60.2" y="90.3">3</text>
<text x="60.2" y="95.4">4</text>
<text x="79.8" y="90.3">2</text>
<text x="79.8" y="95.4">1</text>
<text x="95.8" y="90.3">3</text>
<text x="95.8" y="95.4">4</text>
<text x="144" y="91.5">V+</text>
<text x="144" y="94">V</text>
<text x="144" y="96.5">V-</text>
<text x="144" y="101.6">H+</text>
<text x="144" y="104.2">H</text>
<text x="144" y="106.7">H-</text>
<text x="44.2" y="108.1">2</text>
<text x="44.2" y="113.2">1</text>
<text x="60.2" y="108.1">3</text>
<text x="60.2" y="113.2">4</text>
<text x="79.8" y="108.1">2</text>
<text x="79.8" y="113.2">1</text>
<text x="95.8" y="108.1">3</text>
<text x="95.8" y="113.2">4</text>
<text x="144" y="111.8">SEL+</text>
<text x="144" y="114.3">SEL-</text>
<text x="144" y="144.8">V+</text>
<text x="144" y="147.3">V</text>
<text x="144" y="149.9">V-</text>
<text x="144" y="155">H+</text>
<text x="144" y="157.5">H</text>
<text x="144" y="160">H-</text>
<text x="144" y="165.1">SEL+</text>
<text x="144" y="167.6">SEL-</text>
</g>
<g font-size="1.8" fill="#808080">
<text x="14.6" y="25.3">R1/2.3B</text>
<text x="14.6" y="30.4">R2/2.5B</text>
<text x="14.6" y="35.5">R3/2.5B</text>
<text x="14.6" y="40.6">R4/2.3B</text>
<text x="242" y="45.6">TRIGGER_LEFT/2.5B</text>
<text x="242" y="71">TRIGGER_RIGHT/2.5B</text>
<text x="124.5" y="140.8" transform="rotate(-90 124.5 140.8)">X_LEFT/2.5A</text>
<text x="127.1" y="140.7" transform="rotate(-90 127.1 140.7)">Y_LEFT/2.5A</text>
<text x="205.8" y="154.3" transform="rotate(-90 205.8 154.3)">C3/2.3B</text>
<text x="66.1" y="161.9" transform="rotate(-90 66.1 161.9)">C1/2.3B</text>
<text x="104.2" y="159.4" transform="rotate(-90 104.2 159.4)">C2/2.3B</text>
<text x="124.5" y="192.7" transform="rotate(-90 124.5 192.7)">X_RIGHT/2.5A</text>
<text x="127.1" y="192.7" transform="rotate(-90 127.1 192.7)">Y_RIGHT/2.5B</text>
</g>
<g font-size="1.4" fill="#808080">
<text x="49.7" y="51.6">SW1</text>
<text x="85.3" y="51.6">SW3</text>
<text x="49.7" y="69.4">SW5</text>
<text x="85.3" y="69.4">SW7</text>
<text x="49.7" y="87.2">SW2</text>
<text x="85.3" y="87.2">SW4</text>
<text x="49.7" y="104.9">SW6</text>
<text x="85.3" y="104.9">SW8</text>
</g>
</svg>
